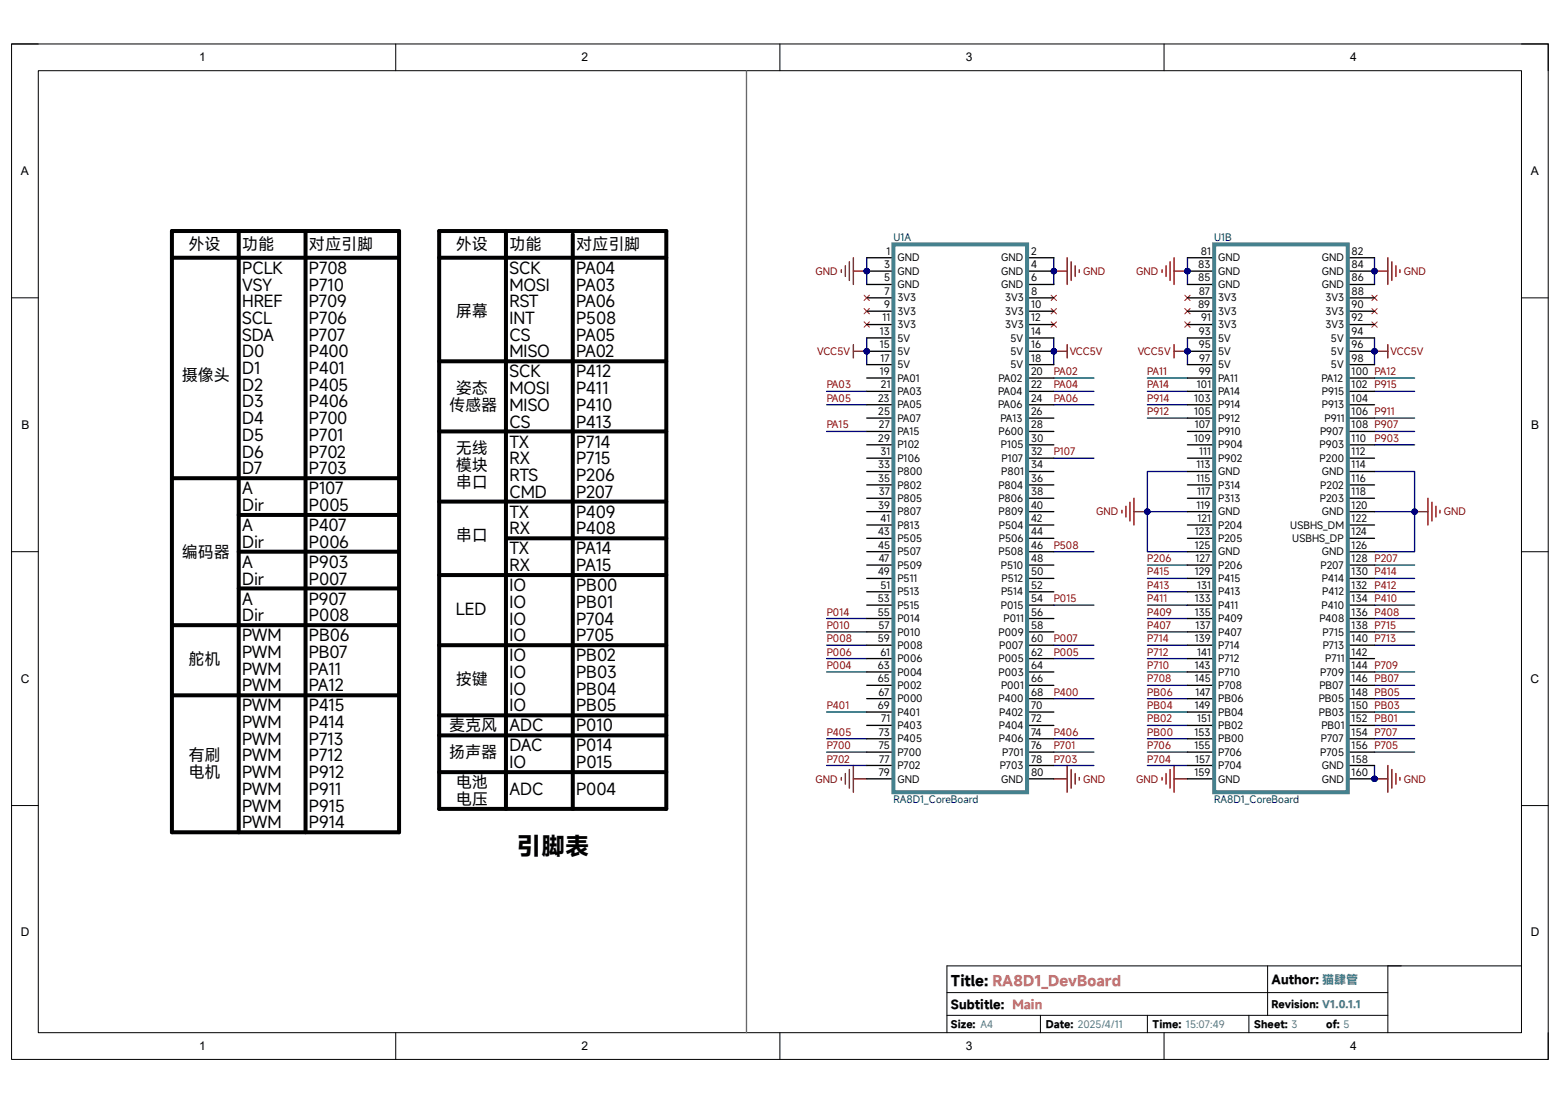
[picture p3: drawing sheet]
<svg xmlns="http://www.w3.org/2000/svg" width="297mm" height="210mm" viewBox="0 0 297 210" stroke-linecap="round" stroke-linejoin="round" font-family="sans-serif">
<path d="M2.2 8.4h292.6v193.3h-292.6z" fill="none" stroke="#000" stroke-width=".19"/>
<path d="M7.3 13.5h282.4v183.1h-282.4z" fill-rule="evenodd" fill="#fff"/>
<g fill="none" stroke="#000" stroke-width=".19">
<path d="M2.2 8.4h5.1M7.3 13.5h282.4v183.1h-282.4zM75.3 8.4v5.1M148.5 8.4v5.1M221.6 8.4v5.1M289.7 8.4h5.1v5.1M2.2 56.7h5.1M289.7 56.7h5.1M2.2 105h5.1M289.7 105.1h5.1M2.2 153.4h5.1M289.7 153.4h5.1"/>
<path d="M75.3 196.6v5.1M148.5 196.6v5.1M180.3 189h83.9M180.3 193.3h83.9M198.1 193.3v3.3M218.5 193.3v3.3M221.6 196.6v5.1M237.8 193.3v3.3M241.3 183.9v9.4M264.2 183.9v12.7M289.7 183.9h-109.4v12.7M294.8 196.6v5.1"/>
</g>
<g fill="none" stroke="#000" stroke-width=".76">
<path d="M32.7 49.1h43.3M45.5 44v114.5M58.2 44v114.5M83.6 44h43.3v110h-43.3zM83.6 49.1h43.3M96.3 44v110M109.1 44.6v109.4M83.6 68.8h43.3M32.7 91.1h43.3M45.5 98h30.5M83.6 82.1h43.3M83.6 95.5h43.3"/>
<path d="M32.7 119h43.3M45.5 105h30.5M45.5 112h30.5M32.7 132.4h43.3M83.6 122.9h43.3M32.7 158.5v-114.5h43.3v114.5M83.6 140h43.3M83.6 147h43.3"/>
</g>
<path d="M142.1 13.5v183.1" fill="none" stroke="#666" stroke-width=".25"/>
<path d="M160.2 51.4v.5M161 50.6v2M161.7 49.8v3.6M162.5 51.6h2.5M162.5 49.1v5.1" fill="none" stroke="#800000" stroke-width=".25"/>
<circle cx="165" cy="51.6" r=".51" fill="#000080"/>
<circle cx="165" cy="51.6" r=".51" fill="none" stroke="#000080" stroke-width=".19"/>
<path d="M162.5 66.9h2.5M162.5 65.6v2.6" fill="none" stroke="#800000" stroke-width=".25"/>
<circle cx="165" cy="66.9" r=".51" fill="#000080"/>
<circle cx="165" cy="66.9" r=".51" fill="none" stroke="#000080" stroke-width=".19"/>
<path d="M200.6 51.6h2.6M203.2 49.1v5.1M203.9 49.8v3.6M204.7 50.6v2M205.5 51.4v.5" fill="none" stroke="#800000" stroke-width=".25"/>
<circle cx="200.6" cy="51.6" r=".51" fill="#000080"/>
<circle cx="200.6" cy="51.6" r=".51" fill="none" stroke="#000080" stroke-width=".19"/>
<path d="M200.6 66.9h2.6M203.2 65.6v2.6" fill="none" stroke="#800000" stroke-width=".25"/>
<circle cx="200.6" cy="66.9" r=".51" fill="#000080"/>
<circle cx="200.6" cy="66.9" r=".51" fill="none" stroke="#000080" stroke-width=".19"/>
<path d="M261.7 51.6h2.5M264.2 49.1v5.1M265 49.8v3.6M265.8 50.6v2M266.5 51.4v.5" fill="none" stroke="#800000" stroke-width=".25"/>
<circle cx="261.7" cy="51.6" r=".51" fill="#000080"/>
<circle cx="261.7" cy="51.6" r=".51" fill="none" stroke="#000080" stroke-width=".19"/>
<path d="M261.7 66.9h2.5M264.2 65.6v2.6" fill="none" stroke="#800000" stroke-width=".25"/>
<circle cx="261.7" cy="66.9" r=".51" fill="#000080"/>
<circle cx="261.7" cy="66.9" r=".51" fill="none" stroke="#000080" stroke-width=".19"/>
<path d="M221.2 51.4v.5M222 50.6v2M222.8 49.8v3.6M223.5 51.6h2.6M223.5 49.1v5.1" fill="none" stroke="#800000" stroke-width=".25"/>
<circle cx="226.1" cy="51.6" r=".51" fill="#000080"/>
<circle cx="226.1" cy="51.6" r=".51" fill="none" stroke="#000080" stroke-width=".19"/>
<path d="M223.5 66.9h2.6M223.5 65.6v2.6" fill="none" stroke="#800000" stroke-width=".25"/>
<circle cx="226.1" cy="66.9" r=".51" fill="#000080"/>
<circle cx="226.1" cy="66.9" r=".51" fill="none" stroke="#000080" stroke-width=".19"/>
<g fill="none" stroke="#f00" stroke-width=".19">
<path d="M164.5 56.2l1 1M164.5 58.7l1 1.1M165.5 56.2l-1 1M165.5 58.7l-1 1.1M200.1 56.2l1 1M200.1 58.7l1 1.1M201.1 56.2l-1 1M201.1 58.7l-1 1.1M225.6 56.2l1 1M225.6 58.7l1 1.1M226.6 56.2l-1 1M226.6 58.7l-1 1.1"/>
<path d="M261.2 56.2l1 1M261.2 58.7l1 1.1M262.2 56.2l-1 1M262.2 58.7l-1 1.1M164.5 61.3l1 1M165.5 61.3l-1 1M200.1 61.3l1 1M201.1 61.3l-1 1M225.6 61.3l1 1M226.6 61.3l-1 1M261.2 61.3l1 1M262.2 61.3l-1 1"/>
</g>
<g fill="none" stroke="#800000" stroke-width=".25">
<path d="M160.2 148v.5M161 147.3v2M161.7 146.5v3.6M162.5 148.3h2.5M162.5 145.7v5.1M200.6 148.3h2.6M203.2 145.8v5M203.9 146.5v3.6M204.7 147.3v2M205.5 148v.5M221.2 148v.5M222 147.3v2"/>
<path d="M222.8 146.5v3.6M223.5 148.3h2.6M223.5 145.8v5M261.7 148.3h2.5M264.2 145.8v5M265 146.5v3.6M265.8 147.3v2M266.5 148v.5"/>
</g>
<circle cx="261.7" cy="148.3" r=".51" fill="#000080"/>
<circle cx="261.7" cy="148.3" r=".51" fill="none" stroke="#000080" stroke-width=".19"/>
<path d="M83.6 109.5h43.3M96.3 102.5h30.6M83.6 136.2h43.3M32.7 158.5h43.3" fill="none" stroke="#000" stroke-width=".76"/>
<path d="M213.6 97.2v.5M214.4 96.4v2M215.1 95.6v3.6M215.9 97.4h2.6M215.9 94.9v5.1" fill="none" stroke="#800000" stroke-width=".25"/>
<circle cx="218.4" cy="97.4" r=".51" fill="#000080"/>
<circle cx="218.4" cy="97.4" r=".51" fill="none" stroke="#000080" stroke-width=".19"/>
<path d="M269.3 97.4h2.6M271.9 94.9v5.1M272.6 95.6v3.6M273.4 96.4v2M274.2 97.2v.5" fill="none" stroke="#800000" stroke-width=".25"/>
<circle cx="269.3" cy="97.4" r=".51" fill="#000080"/>
<circle cx="269.3" cy="97.4" r=".51" fill="none" stroke="#000080" stroke-width=".19"/>
<path d="M165 49.1v5.1" fill="none" stroke="#000080" stroke-width=".25"/>
<circle cx="165" cy="51.6" r=".51" fill="#000080"/>
<circle cx="165" cy="51.6" r=".51" fill="none" stroke="#000080" stroke-width=".19"/>
<path d="M200.6 49.1v5.1" fill="none" stroke="#000080" stroke-width=".25"/>
<circle cx="200.6" cy="51.6" r=".51" fill="#000080"/>
<circle cx="200.6" cy="51.6" r=".51" fill="none" stroke="#000080" stroke-width=".19"/>
<path d="M226.1 49.1v5.1" fill="none" stroke="#000080" stroke-width=".25"/>
<circle cx="226.1" cy="51.6" r=".51" fill="#000080"/>
<circle cx="226.1" cy="51.6" r=".51" fill="none" stroke="#000080" stroke-width=".19"/>
<path d="M261.7 49.1v5.1" fill="none" stroke="#000080" stroke-width=".25"/>
<circle cx="261.7" cy="51.6" r=".51" fill="#000080"/>
<circle cx="261.7" cy="51.6" r=".51" fill="none" stroke="#000080" stroke-width=".19"/>
<path d="M165 64.3v5.1" fill="none" stroke="#000080" stroke-width=".25"/>
<circle cx="165" cy="66.9" r=".51" fill="#000080"/>
<circle cx="165" cy="66.9" r=".51" fill="none" stroke="#000080" stroke-width=".19"/>
<path d="M200.6 64.3v5.1" fill="none" stroke="#000080" stroke-width=".25"/>
<circle cx="200.6" cy="66.9" r=".51" fill="#000080"/>
<circle cx="200.6" cy="66.9" r=".51" fill="none" stroke="#000080" stroke-width=".19"/>
<path d="M261.7 64.3v5.1" fill="none" stroke="#000080" stroke-width=".25"/>
<circle cx="261.7" cy="66.9" r=".51" fill="#000080"/>
<circle cx="261.7" cy="66.9" r=".51" fill="none" stroke="#000080" stroke-width=".19"/>
<path d="M226.1 64.3v5.1" fill="none" stroke="#000080" stroke-width=".25"/>
<circle cx="226.1" cy="66.9" r=".51" fill="#000080"/>
<circle cx="226.1" cy="66.9" r=".51" fill="none" stroke="#000080" stroke-width=".19"/>
<path d="M261.7 145.8v2.5" fill="none" stroke="#000080" stroke-width=".25"/>
<circle cx="261.7" cy="148.3" r=".51" fill="#000080"/>
<circle cx="261.7" cy="148.3" r=".51" fill="none" stroke="#000080" stroke-width=".19"/>
<path d="M261.7 89.8h7.6v7.6h-7.6" fill="none" stroke="#000080" stroke-width=".25"/>
<circle cx="269.3" cy="97.4" r=".51" fill="#000080"/>
<circle cx="269.3" cy="97.4" r=".51" fill="none" stroke="#000080" stroke-width=".19"/>
<path d="M269.3 97.4v7.7h-7.6" fill="none" stroke="#000080" stroke-width=".25"/>
<circle cx="269.3" cy="97.4" r=".51" fill="#000080"/>
<circle cx="269.3" cy="97.4" r=".51" fill="none" stroke="#000080" stroke-width=".19"/>
<path d="M226.1 97.4h-7.6v7.7h7.6" fill="none" stroke="#000080" stroke-width=".25"/>
<circle cx="218.4" cy="97.4" r=".51" fill="#000080"/>
<circle cx="218.4" cy="97.4" r=".51" fill="none" stroke="#000080" stroke-width=".19"/>
<path d="M226.1 89.8h-7.6v7.6" fill="none" stroke="#000080" stroke-width=".25"/>
<circle cx="218.4" cy="97.4" r=".51" fill="#000080"/>
<circle cx="218.4" cy="97.4" r=".51" fill="none" stroke="#000080" stroke-width=".19"/>
<g fill="none" stroke="#000080" stroke-width=".25">
<path d="M157.4 77.1h7.6M157.4 74.5h7.6M200.6 77.1h7.7M200.6 74.5h7.7M200.6 72h7.7M218.5 79.6h7.6M218.5 77.1h7.6M218.5 74.5h7.6M218.5 72h7.6M261.7 79.6h7.6M261.7 74.5h7.6M261.7 72h7.6"/>
<path d="M157.4 82.1h7.6M200.6 87.2h7.7M261.7 84.7h7.6M261.7 82.1h7.6M157.4 117.8h7.6M200.6 115.2h7.7M200.6 105.1h7.7M218.5 110.1h7.6M218.5 112.7h7.6M218.5 115.2h7.6M218.5 107.6h7.6M218.5 117.8h7.6"/>
<path d="M261.7 110.1h7.6M261.7 112.7h7.6M261.7 115.2h7.6M261.7 107.6h7.6M261.7 117.8h7.6M157.4 127.9h7.6M157.4 135.6h7.6M157.4 125.4h7.6M157.4 122.9h7.6M157.4 120.3h7.6M200.6 133h7.7M200.6 125.4h7.7"/>
<path d="M200.6 122.9h7.7M218.5 130.5h7.6M218.5 127.9h7.6M218.5 135.6h7.6M218.5 133h7.6M218.5 125.4h7.6M218.5 122.9h7.6M218.5 120.3h7.6M218.5 138.1h7.6M261.7 130.5h7.6M261.7 127.9h7.6M261.7 135.6h7.6"/>
<path d="M261.7 133h7.6M261.7 122.9h7.6M261.7 120.3h7.6M261.7 138.1h7.6M157.4 143.2h7.6M157.4 140.7h7.6M157.4 145.7h7.6M200.6 143.2h7.7M200.6 140.7h7.7M200.6 145.8h7.7M218.5 143.2h7.6M218.5 140.7h7.6"/>
<path d="M218.5 145.8h7.6M261.7 143.2h7.6M261.7 140.7h7.6"/>
</g>
<circle cx="165" cy="51.6" r=".51" fill="#000080"/>
<circle cx="165" cy="51.6" r=".51" fill="none" stroke="#000080" stroke-width=".19"/>
<circle cx="200.6" cy="51.6" r=".51" fill="#000080"/>
<circle cx="200.6" cy="51.6" r=".51" fill="none" stroke="#000080" stroke-width=".19"/>
<circle cx="165" cy="66.9" r=".51" fill="#000080"/>
<circle cx="165" cy="66.9" r=".51" fill="none" stroke="#000080" stroke-width=".19"/>
<circle cx="200.6" cy="66.9" r=".51" fill="#000080"/>
<circle cx="200.6" cy="66.9" r=".51" fill="none" stroke="#000080" stroke-width=".19"/>
<path d="M165 49.1h5.1M165 51.6h5.1M195.5 49.1h5.1" fill="none" stroke="#000" stroke-width=".25"/>
<circle cx="165" cy="51.6" r=".51" fill="#000080"/>
<circle cx="165" cy="51.6" r=".51" fill="none" stroke="#000080" stroke-width=".19"/>
<path d="M195.5 51.6h5.1" fill="none" stroke="#000" stroke-width=".25"/>
<circle cx="200.6" cy="51.6" r=".51" fill="#000080"/>
<circle cx="200.6" cy="51.6" r=".51" fill="none" stroke="#000080" stroke-width=".19"/>
<path d="M165 54.2h5.1M165 56.7h5.1M165 59.3h5.1M195.5 54.2h5.1M195.5 56.7h5.1M195.5 59.3h5.1M165 61.8h5.1M165 64.3h5.1M165 66.9h5.1M195.5 61.8h5.1M195.5 64.3h5.1" fill="none" stroke="#000" stroke-width=".25"/>
<circle cx="165" cy="66.9" r=".51" fill="#000080"/>
<circle cx="165" cy="66.9" r=".51" fill="none" stroke="#000080" stroke-width=".19"/>
<path d="M195.5 66.9h5.1" fill="none" stroke="#000" stroke-width=".25"/>
<circle cx="200.6" cy="66.9" r=".51" fill="#000080"/>
<circle cx="200.6" cy="66.9" r=".51" fill="none" stroke="#000080" stroke-width=".19"/>
<g fill="none" stroke="#000" stroke-width=".25">
<path d="M165 69.4h5.1M165 72h5.1M165 74.5h5.1M165 77.1h5.1M165 79.6h5.1M195.5 69.4h5.1M195.5 72h5.1M195.5 74.5h5.1M195.5 77.1h5.1M195.5 79.6h5.1M165 82.1h5.1M165 84.7h5.1"/>
<path d="M165 87.2h5.1M165 89.8h5.1M165 92.3h5.1M165 94.9h5.1M165 97.4h5.1M165 100h5.1M195.5 82.1h5.1M195.5 84.7h5.1M195.5 87.2h5.1M195.5 89.8h5.1M195.5 92.3h5.1M195.5 94.9h5.1"/>
<path d="M195.5 97.4h5.1M195.5 100h5.1M165 102.5h5.1M165 105h5.1M165 107.6h5.1M165 110.1h5.1M165 112.7h5.1M165 115.2h5.1M165 117.8h5.1M195.5 102.5h5.1M195.5 105.1h5.1M195.5 107.6h5.1"/>
<path d="M195.5 110.1h5.1M195.5 112.7h5.1M195.5 115.2h5.1M195.5 117.8h5.1M165 120.3h5.1M165 122.9h5.1M165 125.4h5.1M165 127.9h5.1M165 130.5h5.1M165 133h5.1M165 135.6h5.1M165 138.1h5.1"/>
<path d="M195.5 120.3h5.1M195.5 122.9h5.1M195.5 125.4h5.1M195.5 127.9h5.1M195.5 130.5h5.1M195.5 133h5.1M195.5 135.6h5.1M195.5 138.1h5.1M165 140.7h5.1M165 143.2h5.1M165 145.7h5.1M165 148.3h5.1"/>
<path d="M195.5 140.7h5.1M195.5 143.2h5.1M195.5 145.8h5.1M195.5 148.3h5.1"/>
</g>
<path d="M170.1 46.5h25.4v104.3h-25.4z" fill="none" stroke="#45818e" stroke-width=".76"/>
<circle cx="226.1" cy="51.6" r=".51" fill="#000080"/>
<circle cx="226.1" cy="51.6" r=".51" fill="none" stroke="#000080" stroke-width=".19"/>
<circle cx="261.7" cy="51.6" r=".51" fill="#000080"/>
<circle cx="261.7" cy="51.6" r=".51" fill="none" stroke="#000080" stroke-width=".19"/>
<circle cx="226.1" cy="66.9" r=".51" fill="#000080"/>
<circle cx="226.1" cy="66.9" r=".51" fill="none" stroke="#000080" stroke-width=".19"/>
<circle cx="261.7" cy="66.9" r=".51" fill="#000080"/>
<circle cx="261.7" cy="66.9" r=".51" fill="none" stroke="#000080" stroke-width=".19"/>
<circle cx="261.7" cy="148.3" r=".51" fill="#000080"/>
<circle cx="261.7" cy="148.3" r=".51" fill="none" stroke="#000080" stroke-width=".19"/>
<path d="M226.1 49.1h5.1M226.1 51.6h5.1M256.6 49.1h5.1" fill="none" stroke="#000" stroke-width=".25"/>
<circle cx="226.1" cy="51.6" r=".51" fill="#000080"/>
<circle cx="226.1" cy="51.6" r=".51" fill="none" stroke="#000080" stroke-width=".19"/>
<path d="M256.6 51.6h5.1" fill="none" stroke="#000" stroke-width=".25"/>
<circle cx="261.7" cy="51.6" r=".51" fill="#000080"/>
<circle cx="261.7" cy="51.6" r=".51" fill="none" stroke="#000080" stroke-width=".19"/>
<path d="M226.1 54.2h5.1M226.1 56.7h5.1M226.1 59.3h5.1M256.6 54.2h5.1M256.6 56.7h5.1M256.6 59.3h5.1M226.1 61.8h5.1M226.1 64.3h5.1M226.1 66.9h5.1M256.6 61.8h5.1M256.6 64.3h5.1" fill="none" stroke="#000" stroke-width=".25"/>
<circle cx="226.1" cy="66.9" r=".51" fill="#000080"/>
<circle cx="226.1" cy="66.9" r=".51" fill="none" stroke="#000080" stroke-width=".19"/>
<path d="M256.6 66.9h5.1" fill="none" stroke="#000" stroke-width=".25"/>
<circle cx="261.7" cy="66.9" r=".51" fill="#000080"/>
<circle cx="261.7" cy="66.9" r=".51" fill="none" stroke="#000080" stroke-width=".19"/>
<g fill="none" stroke="#000" stroke-width=".25">
<path d="M226.1 69.4h5.1M226.1 72h5.1M226.1 74.5h5.1M226.1 77.1h5.1M226.1 79.6h5.1M256.6 69.4h5.1M256.6 72h5.1M256.6 74.5h5.1M256.6 77.1h5.1M256.6 79.6h5.1M226.1 82.1h5.1M226.1 84.7h5.1"/>
<path d="M226.1 87.2h5.1M226.1 89.8h5.1M226.1 92.3h5.1M226.1 94.9h5.1M226.1 97.4h5.1M226.1 100h5.1M256.6 82.1h5.1M256.6 84.7h5.1M256.6 87.2h5.1M256.6 89.8h5.1M256.6 92.3h5.1M256.6 94.9h5.1"/>
<path d="M256.6 97.4h5.1M256.6 100h5.1M226.1 102.5h5.1M226.1 105.1h5.1M226.1 107.6h5.1M226.1 110.1h5.1M226.1 112.7h5.1M226.1 115.2h5.1M226.1 117.8h5.1M256.6 102.5h5.1M256.6 105.1h5.1M256.6 107.6h5.1"/>
<path d="M256.6 110.1h5.1M256.6 112.7h5.1M256.6 115.2h5.1M256.6 117.8h5.1M226.1 120.3h5.1M226.1 122.9h5.1M226.1 125.4h5.1M226.1 127.9h5.1M226.1 130.5h5.1M226.1 133h5.1M226.1 135.6h5.1M226.1 138.1h5.1"/>
<path d="M256.6 120.3h5.1M256.6 122.9h5.1M256.6 125.4h5.1M256.6 127.9h5.1M256.6 130.5h5.1M256.6 133h5.1M256.6 135.6h5.1M256.6 138.1h5.1M226.1 140.7h5.1M226.1 143.2h5.1M226.1 145.8h5.1M226.1 148.3h5.1"/>
<path d="M256.6 140.7h5.1M256.6 143.2h5.1M256.6 145.8h5.1M256.6 148.3h5.1"/>
</g>
<circle cx="261.7" cy="148.3" r=".51" fill="#000080"/>
<circle cx="261.7" cy="148.3" r=".51" fill="none" stroke="#000080" stroke-width=".19"/>
<path d="M231.2 46.5h25.4v104.3h-25.4z" fill="none" stroke="#45818e" stroke-width=".76"/>
<text font-size="4.6" x="98.4" y="162.7">引脚表</text>
<g font-size="3.1">
<text x="35.9" y="47.7">外设</text>
<text x="46.1" y="47.7">功能</text>
<text x="58.8" y="47.7">对应引脚</text>
<text x="86.8" y="47.7">外设</text>
<text x="97" y="47.7">功能</text>
<text x="109.7" y="47.7">对应引脚</text>
<text x="46.1" y="52.1">PCLK</text>
<text x="58.8" y="52.1">P708</text>
<text x="97" y="52.1">SCK</text>
<text x="109.7" y="52.1">PA04</text>
<text x="46.1" y="58.5">HREF</text>
<text x="46.1" y="55.3">VSY</text>
<text x="58.8" y="55.3">P710</text>
<text x="58.8" y="58.5">P709</text>
<text x="97" y="55.3">MOSI</text>
<text x="97" y="58.5">RST</text>
<text x="109.7" y="55.3">PA03</text>
<text x="109.7" y="58.5">PA06</text>
<text x="46.1" y="61.7">SCL</text>
<text x="46.1" y="64.9">SDA</text>
<text x="58.8" y="61.7">P706</text>
<text x="58.8" y="64.9">P707</text>
<text x="86.8" y="60.4">屏幕</text>
<text x="97" y="61.7">INT</text>
<text x="97" y="64.9">CS</text>
<text x="109.7" y="64.9">PA05</text>
<text x="109.7" y="61.7">P508</text>
<text x="46.1" y="71.2">D1</text>
<text x="46.1" y="68">D0</text>
<text x="58.8" y="68">P400</text>
<text x="58.8" y="71.2">P401</text>
<text x="97" y="68">MISO</text>
<text x="97" y="71.8">SCK</text>
<text x="109.7" y="71.8">P412</text>
<text x="109.7" y="68">PA02</text>
<text x="34.6" y="72.5">摄像头</text>
<text x="46.1" y="74.4">D2</text>
<text x="46.1" y="77.6">D3</text>
<text x="58.8" y="74.4">P405</text>
<text x="58.8" y="77.6">P406</text>
<text x="86.8" y="75">姿态</text>
<text x="97" y="75">MOSI</text>
<text x="109.7" y="75">P411</text>
<text x="46.1" y="80.8">D4</text>
<text x="46.1" y="83.9">D5</text>
<text x="58.8" y="83.9">P701</text>
<text x="58.8" y="80.8">P700</text>
<text x="85.5" y="78.2">传感器</text>
<text x="97" y="78.2">MISO</text>
<text x="97" y="81.4">CS</text>
<text x="109.7" y="78.2">P410</text>
<text x="109.7" y="81.4">P413</text>
<text x="46.1" y="87.1">D6</text>
<text x="58.8" y="87.1">P702</text>
<text x="86.8" y="86.5">无线</text>
<text x="86.8" y="89.7">模块</text>
<text x="97" y="85.2">TX</text>
<text x="97" y="88.4">RX</text>
<text x="109.7" y="85.2">P714</text>
<text x="109.7" y="88.4">P715</text>
<text x="46.1" y="90.3">D7</text>
<text x="46.1" y="94.1">A</text>
<text x="58.8" y="94.1">P107</text>
<text x="58.8" y="90.3">P703</text>
<text x="86.8" y="92.8">串口</text>
<text x="97" y="91.6">RTS</text>
<text x="97" y="94.7">CMD</text>
<text x="109.7" y="91.6">P206</text>
<text x="109.7" y="94.7">P207</text>
<text x="46.1" y="101.1">A</text>
<text x="46.1" y="97.3">Dir</text>
<text x="58.8" y="97.3">P005</text>
<text x="58.8" y="101.1">P407</text>
<text x="97" y="98.6">TX</text>
<text x="97" y="101.7">RX</text>
<text x="109.7" y="98.6">P409</text>
<text x="109.7" y="101.7">P408</text>
<text x="34.6" y="106.2">编码器</text>
<text x="46.1" y="104.3">Dir</text>
<text x="58.8" y="104.3">P006</text>
<text x="86.8" y="103">串口</text>
<text x="97" y="105.5">TX</text>
<text x="109.7" y="105.5">PA14</text>
<text x="46.1" y="108.1">A</text>
<text x="46.1" y="111.3">Dir</text>
<text x="58.8" y="108.1">P903</text>
<text x="58.8" y="111.3">P007</text>
<text x="97" y="108.8">RX</text>
<text x="97" y="112.6">IO</text>
<text x="109.7" y="112.6">PB00</text>
<text x="109.7" y="108.8">PA15</text>
<text x="46.1" y="118.3">Dir</text>
<text x="46.1" y="115.1">A</text>
<text x="58.8" y="115.1">P907</text>
<text x="58.8" y="118.3">P008</text>
<text x="86.8" y="117">LED</text>
<text x="97" y="118.9">IO</text>
<text x="97" y="115.7">IO</text>
<text x="109.7" y="115.7">PB01</text>
<text x="109.7" y="118.9">P704</text>
<text x="46.1" y="122.1">PWM</text>
<text x="46.1" y="125.3">PWM</text>
<text x="58.8" y="122.1">PB06</text>
<text x="58.8" y="125.3">PB07</text>
<text x="97" y="125.9">IO</text>
<text x="97" y="122.1">IO</text>
<text x="109.7" y="125.9">PB02</text>
<text x="109.7" y="122.1">P705</text>
<text x="35.9" y="126.5">舵机</text>
<text x="46.1" y="128.4">PWM</text>
<text x="46.1" y="131.6">PWM</text>
<text x="58.8" y="128.4">PA11</text>
<text x="58.8" y="131.6">PA12</text>
<text x="86.8" y="130.3">按键</text>
<text x="97" y="129.1">IO</text>
<text x="109.7" y="129.1">PB03</text>
<text x="46.1" y="135.5">PWM</text>
<text x="58.8" y="135.5">P415</text>
<text x="97" y="132.2">IO</text>
<text x="97" y="135.5">IO</text>
<text x="109.7" y="132.2">PB04</text>
<text x="109.7" y="135.5">PB05</text>
<text x="46.1" y="138.6">PWM</text>
<text x="46.1" y="141.8">PWM</text>
<text x="58.8" y="138.6">P414</text>
<text x="58.8" y="141.8">P713</text>
<text x="85.5" y="139.3">麦克风</text>
<text x="97" y="139.3">ADC</text>
<text x="97" y="143.1">DAC</text>
<text x="109.7" y="143.1">P014</text>
<text x="109.7" y="139.3">P010</text>
<text x="35.9" y="148.2">电机</text>
<text x="35.9" y="145">有刷</text>
<text x="46.1" y="145">PWM</text>
<text x="46.1" y="148.2">PWM</text>
<text x="58.8" y="148.2">P912</text>
<text x="58.8" y="145">P712</text>
<text x="85.5" y="144.4">扬声器</text>
<text x="97" y="146.3">IO</text>
<text x="109.7" y="146.3">P015</text>
<text x="46.1" y="151.3">PWM</text>
<text x="46.1" y="154.5">PWM</text>
<text x="58.8" y="151.3">P911</text>
<text x="58.8" y="154.5">P915</text>
<text x="86.8" y="150.1">电池</text>
<text x="86.8" y="153.2">电压</text>
<text x="97" y="151.3">ADC</text>
<text x="109.7" y="151.3">P004</text>
<text x="46.1" y="157.7">PWM</text>
<text x="58.8" y="157.7">P914</text>
</g>
<text font-size="2.7" x="181.1" y="187.7">Title: RA8D1_DevBoard</text>
<g font-size="2.3">
<text x="37.9" y="11.7">1</text>
<text x="110.7" y="11.7">2</text>
<text x="183.9" y="11.7">3</text>
<text x="257" y="11.7">4</text>
<text x="4" y="33.3">A</text>
<text x="291.5" y="33.3">A</text>
<text x="4.1" y="81.7">B</text>
<text x="291.5" y="81.7">B</text>
<text x="4" y="130">C</text>
<text x="291.4" y="130">C</text>
<text x="4" y="178.3">D</text>
<text x="291.5" y="178.3">D</text>
<text x="242.1" y="187.3">Author: 猫肆管</text>
<text x="181.1" y="192.2">Subtitle: Main</text>
<text x="37.9" y="199.9">1</text>
<text x="110.7" y="199.9">2</text>
<text x="183.9" y="199.9">3</text>
<text x="257" y="199.9">4</text>
</g>
<g font-size="1.9" fill="#000080">
<text x="170.1" y="46">U1A</text>
<text x="231.1" y="46">U1B</text>
<text x="170.1" y="152.8">RA8D1_CoreBoard</text>
<text x="231.1" y="152.8">RA8D1_CoreBoard</text>
</g>
<g font-size="1.9" fill="#800000">
<text x="155.3" y="52.3">GND</text>
<text x="206.2" y="52.3">GND</text>
<text x="216.3" y="52.3">GND</text>
<text x="267.3" y="52.3">GND</text>
<text x="155.6" y="67.6">VCC5V</text>
<text x="200.6" y="71.4">PA02</text>
<text x="203.7" y="67.6">VCC5V</text>
<text x="216.6" y="67.6">VCC5V</text>
<text x="218.4" y="71.4">PA11</text>
<text x="264.8" y="67.6">VCC5V</text>
<text x="157.4" y="74">PA03</text>
<text x="157.4" y="76.5">PA05</text>
<text x="200.6" y="76.5">PA06</text>
<text x="200.6" y="74">PA04</text>
<text x="218.4" y="76.5">P914</text>
<text x="218.4" y="74">PA14</text>
<text x="261.7" y="74">P915</text>
<text x="157.4" y="81.6">PA15</text>
<text x="218.4" y="79">P912</text>
<text x="200.6" y="86.7">P107</text>
<text x="261.7" y="84.1">P903</text>
<text x="208.7" y="98.1">GND</text>
<text x="274.9" y="98.1">GND</text>
<text x="200.6" y="104.5">P508</text>
<text x="218.4" y="107">P206</text>
<text x="218.4" y="109.6">P415</text>
<text x="218.4" y="112.1">P413</text>
<text x="261.7" y="112.1">P412</text>
<text x="157.4" y="119.8">P010</text>
<text x="157.4" y="117.2">P014</text>
<text x="200.6" y="114.6">P015</text>
<text x="218.4" y="114.6">P411</text>
<text x="218.4" y="117.2">P409</text>
<text x="218.4" y="119.8">P407</text>
<text x="157.4" y="124.8">P006</text>
<text x="157.4" y="122.3">P008</text>
<text x="200.6" y="122.3">P007</text>
<text x="200.6" y="124.8">P005</text>
<text x="218.4" y="124.8">P712</text>
<text x="218.4" y="122.3">P714</text>
<text x="157.4" y="127.4">P004</text>
<text x="218.4" y="129.9">P708</text>
<text x="218.4" y="127.4">P710</text>
<text x="157.4" y="135">P401</text>
<text x="200.6" y="132.5">P400</text>
<text x="218.4" y="137.5">PB02</text>
<text x="218.4" y="135">PB04</text>
<text x="218.4" y="132.5">PB06</text>
<text x="261.7" y="137.5">PB01</text>
<text x="157.4" y="142.6">P700</text>
<text x="157.4" y="140.1">P405</text>
<text x="200.6" y="142.6">P701</text>
<text x="200.6" y="140.1">P406</text>
<text x="218.4" y="142.6">P706</text>
<text x="218.4" y="140.1">PB00</text>
<text x="155.3" y="149">GND</text>
<text x="157.4" y="145.2">P702</text>
<text x="200.6" y="145.2">P703</text>
<text x="206.2" y="149">GND</text>
<text x="216.3" y="149">GND</text>
<text x="218.4" y="145.2">P704</text>
<text x="267.3" y="149">GND</text>
</g>
<g font-size="1.9">
<text x="168.3" y="51.1">3</text>
<text x="168.3" y="53.6">5</text>
<text x="168.8" y="48.5">1</text>
<text x="170.9" y="49.8">GND</text>
<text x="170.9" y="52.3">GND</text>
<text x="190.6" y="49.8">GND</text>
<text x="190.6" y="52.3">GND</text>
<text x="196.3" y="48.5">2</text>
<text x="196.3" y="51.1">4</text>
<text x="196.3" y="53.6">6</text>
<text x="228.1" y="51.1">83</text>
<text x="228.1" y="53.6">85</text>
<text x="228.6" y="48.5">81</text>
<text x="231.9" y="49.8">GND</text>
<text x="231.9" y="52.3">GND</text>
<text x="251.7" y="49.8">GND</text>
<text x="251.7" y="52.3">GND</text>
<text x="257.3" y="48.5">82</text>
<text x="257.3" y="51.1">84</text>
<text x="257.3" y="53.6">86</text>
<text x="168.3" y="58.7">9</text>
<text x="168.4" y="56.1">7</text>
<text x="170.9" y="54.9">GND</text>
<text x="170.9" y="57.4">3V3</text>
<text x="170.9" y="59.9">3V3</text>
<text x="190.6" y="54.9">GND</text>
<text x="191.3" y="57.4">3V3</text>
<text x="191.3" y="59.9">3V3</text>
<text x="196.3" y="56.1">8</text>
<text x="196.3" y="58.7">10</text>
<text x="228.1" y="58.7">89</text>
<text x="228.3" y="56.1">87</text>
<text x="231.9" y="54.9">GND</text>
<text x="231.9" y="57.4">3V3</text>
<text x="231.9" y="59.9">3V3</text>
<text x="251.7" y="54.9">GND</text>
<text x="252.4" y="57.4">3V3</text>
<text x="252.4" y="59.9">3V3</text>
<text x="257.3" y="56.1">88</text>
<text x="257.3" y="58.7">90</text>
<text x="167.5" y="63.8">13</text>
<text x="168" y="61.2">11</text>
<text x="170.9" y="62.5">3V3</text>
<text x="170.9" y="65.1">5V</text>
<text x="191.3" y="62.5">3V3</text>
<text x="192.4" y="65.1">5V</text>
<text x="196.3" y="61.2">12</text>
<text x="196.3" y="63.8">14</text>
<text x="228.2" y="63.8">93</text>
<text x="228.7" y="61.2">91</text>
<text x="231.9" y="62.5">3V3</text>
<text x="231.9" y="65.1">5V</text>
<text x="252.4" y="62.5">3V3</text>
<text x="253.4" y="65.1">5V</text>
<text x="257.3" y="61.2">92</text>
<text x="257.3" y="63.8">94</text>
<text x="167.5" y="66.3">15</text>
<text x="167.5" y="71.4">19</text>
<text x="167.6" y="68.9">17</text>
<text x="170.9" y="67.6">5V</text>
<text x="170.9" y="70.1">5V</text>
<text x="192.4" y="67.6">5V</text>
<text x="192.4" y="70.1">5V</text>
<text x="196.3" y="66.3">16</text>
<text x="196.3" y="68.9">18</text>
<text x="196.3" y="71.4">20</text>
<text x="228.2" y="66.3">95</text>
<text x="228.2" y="71.4">99</text>
<text x="228.3" y="68.9">97</text>
<text x="231.9" y="67.6">5V</text>
<text x="231.9" y="70.1">5V</text>
<text x="253.4" y="67.6">5V</text>
<text x="253.4" y="70.1">5V</text>
<text x="257.3" y="66.3">96</text>
<text x="257.3" y="68.9">98</text>
<text x="257.3" y="71.4">100 PA12</text>
<text x="167.2" y="76.5">23</text>
<text x="167.7" y="74">21</text>
<text x="170.9" y="72.7">PA01</text>
<text x="170.9" y="75.2">PA03</text>
<text x="170.9" y="77.8">PA05</text>
<text x="190" y="75.2">PA04</text>
<text x="190" y="77.8">PA06</text>
<text x="190.1" y="72.7">PA02</text>
<text x="196.3" y="74">22</text>
<text x="196.3" y="76.5">24</text>
<text x="227.4" y="76.5">103</text>
<text x="227.9" y="74">101</text>
<text x="231.9" y="72.7">PA11</text>
<text x="231.9" y="75.2">PA14</text>
<text x="231.9" y="77.8">P914</text>
<text x="251.6" y="72.7">PA12</text>
<text x="251.7" y="75.2">P915</text>
<text x="251.7" y="77.8">P913</text>
<text x="257.3" y="74">102</text>
<text x="257.3" y="76.5">104</text>
<text x="167.2" y="79">25</text>
<text x="167.3" y="81.6">27</text>
<text x="170.9" y="80.3">PA07</text>
<text x="170.9" y="82.8">PA15</text>
<text x="190.1" y="82.8">P600</text>
<text x="190.5" y="80.3">PA13</text>
<text x="196.3" y="79">26</text>
<text x="196.3" y="81.6">28</text>
<text x="227.4" y="79">105</text>
<text x="227.5" y="81.6">107</text>
<text x="231.9" y="80.3">P912</text>
<text x="231.9" y="82.8">P910</text>
<text x="251.3" y="82.8">P907</text>
<text x="252.2" y="80.3">P911</text>
<text x="257.3" y="81.6">108 P907</text>
<text x="257.3" y="79">106 P911</text>
<text x="167.2" y="89.2">33</text>
<text x="167.2" y="84.1">29</text>
<text x="167.6" y="86.7">31</text>
<text x="170.9" y="85.4">P102</text>
<text x="170.9" y="87.9">P106</text>
<text x="190.5" y="85.4">P105</text>
<text x="190.7" y="87.9">P107</text>
<text x="196.3" y="84.1">30</text>
<text x="196.3" y="86.7">32</text>
<text x="196.3" y="89.2">34</text>
<text x="227.4" y="84.1">109</text>
<text x="227.8" y="89.2">113</text>
<text x="228.3" y="86.7">111</text>
<text x="231.9" y="85.4">P904</text>
<text x="231.9" y="87.9">P902</text>
<text x="251.2" y="85.4">P903</text>
<text x="251.2" y="87.9">P200</text>
<text x="257.3" y="84.1">110</text>
<text x="257.3" y="86.7">112</text>
<text x="257.3" y="89.2">114</text>
<text x="167.2" y="91.8">35</text>
<text x="167.3" y="94.3">37</text>
<text x="170.9" y="90.5">P800</text>
<text x="170.9" y="93">P802</text>
<text x="170.9" y="95.6">P805</text>
<text x="190.1" y="93">P804</text>
<text x="190.1" y="95.6">P806</text>
<text x="190.6" y="90.5">P801</text>
<text x="196.3" y="91.8">36</text>
<text x="196.3" y="94.3">38</text>
<text x="227.8" y="91.8">115</text>
<text x="227.9" y="94.3">117</text>
<text x="231.9" y="90.5">GND</text>
<text x="231.9" y="93">P314</text>
<text x="231.9" y="95.6">P313</text>
<text x="251.3" y="95.6">P203</text>
<text x="251.4" y="93">P202</text>
<text x="251.7" y="90.5">GND</text>
<text x="257.3" y="91.8">116</text>
<text x="257.3" y="94.3">118</text>
<text x="167.2" y="96.9">39</text>
<text x="167.2" y="101.9">43</text>
<text x="167.6" y="99.4">41</text>
<text x="170.9" y="98.1">P807</text>
<text x="170.9" y="100.7">P813</text>
<text x="190.1" y="98.1">P809</text>
<text x="190.2" y="100.7">P504</text>
<text x="196.3" y="96.9">40</text>
<text x="196.3" y="99.4">42</text>
<text x="196.3" y="101.9">44</text>
<text x="227.5" y="101.9">123</text>
<text x="227.8" y="96.9">119</text>
<text x="228" y="99.4">121</text>
<text x="231.9" y="98.1">GND</text>
<text x="231.9" y="100.7">P204</text>
<text x="245.7" y="100.7">USBHS_DM</text>
<text x="251.7" y="98.1">GND</text>
<text x="257.3" y="99.4">122</text>
<text x="257.3" y="101.9">124</text>
<text x="257.3" y="96.9">120</text>
<text x="167.2" y="104.5">45</text>
<text x="167.3" y="107">47</text>
<text x="170.9" y="103.2">P505</text>
<text x="170.9" y="105.7">P507</text>
<text x="190.1" y="105.7">P508</text>
<text x="190.2" y="103.2">P506</text>
<text x="196.3" y="104.5">46</text>
<text x="196.3" y="107">48</text>
<text x="227.5" y="104.5">125</text>
<text x="227.6" y="107">127</text>
<text x="231.9" y="103.2">P205</text>
<text x="231.9" y="105.7">GND</text>
<text x="246" y="103.2">USBHS_DP</text>
<text x="251.7" y="105.7">GND</text>
<text x="257.3" y="107">128 P207</text>
<text x="257.3" y="104.5">126</text>
<text x="167.2" y="109.6">49</text>
<text x="167.6" y="112.1">51</text>
<text x="170.9" y="108.3">P509</text>
<text x="170.9" y="110.8">P511</text>
<text x="170.9" y="113.4">P513</text>
<text x="190.5" y="108.3">P510</text>
<text x="190.6" y="113.4">P514</text>
<text x="190.7" y="110.8">P512</text>
<text x="196.3" y="109.6">50</text>
<text x="196.3" y="112.1">52</text>
<text x="227.5" y="109.6">129</text>
<text x="227.9" y="112.1">131</text>
<text x="231.9" y="108.3">P206</text>
<text x="231.9" y="110.8">P415</text>
<text x="231.9" y="113.4">P413</text>
<text x="251.4" y="108.3">P207</text>
<text x="251.7" y="110.8">P414</text>
<text x="251.8" y="113.4">P412</text>
<text x="257.3" y="109.6">130 P414</text>
<text x="257.3" y="112.1">132</text>
<text x="167.1" y="114.6">53</text>
<text x="167.1" y="117.2">55</text>
<text x="167.3" y="119.8">57</text>
<text x="170.9" y="115.9">P515</text>
<text x="170.9" y="118.5">P014</text>
<text x="190.5" y="115.9">P015</text>
<text x="191.1" y="118.5">P011</text>
<text x="196.3" y="114.6">54</text>
<text x="196.3" y="117.2">56</text>
<text x="196.3" y="119.8">58</text>
<text x="227.5" y="114.6">133</text>
<text x="227.5" y="117.2">135</text>
<text x="227.6" y="119.8">137</text>
<text x="231.9" y="115.9">P411</text>
<text x="231.9" y="118.5">P409</text>
<text x="251.2" y="118.5">P408</text>
<text x="251.6" y="115.9">P410</text>
<text x="257.3" y="119.8">138 P715</text>
<text x="257.3" y="114.6">134 P410</text>
<text x="257.3" y="117.2">136 P408</text>
<text x="167.1" y="122.3">59</text>
<text x="167.6" y="124.8">61</text>
<text x="170.9" y="121">P010</text>
<text x="170.9" y="123.6">P008</text>
<text x="190.1" y="121">P009</text>
<text x="190.2" y="123.6">P007</text>
<text x="196.3" y="122.3">60</text>
<text x="196.3" y="124.8">62</text>
<text x="227.5" y="122.3">139</text>
<text x="227.9" y="124.8">141</text>
<text x="231.9" y="121">P407</text>
<text x="231.9" y="123.6">P714</text>
<text x="251.8" y="121">P715</text>
<text x="251.8" y="123.6">P713</text>
<text x="257.3" y="122.3">140 P713</text>
<text x="257.3" y="124.8">142</text>
<text x="167.1" y="127.4">63</text>
<text x="167.1" y="129.9">65</text>
<text x="170.9" y="126.1">P006</text>
<text x="170.9" y="128.7">P004</text>
<text x="170.9" y="131.2">P002</text>
<text x="190.1" y="126.1">P005</text>
<text x="190.1" y="128.7">P003</text>
<text x="190.6" y="131.2">P001</text>
<text x="196.3" y="127.4">64</text>
<text x="196.3" y="129.9">66</text>
<text x="227.5" y="127.4">143</text>
<text x="227.5" y="129.9">145</text>
<text x="231.9" y="126.1">P712</text>
<text x="231.9" y="128.7">P710</text>
<text x="231.9" y="131.2">P708</text>
<text x="251.2" y="131.2">PB07</text>
<text x="251.4" y="128.7">P709</text>
<text x="252.3" y="126.1">P711</text>
<text x="257.3" y="127.4">144 P709</text>
<text x="257.3" y="129.9">146 PB07</text>
<text x="167.1" y="135">69</text>
<text x="167.3" y="132.5">67</text>
<text x="167.8" y="137.5">71</text>
<text x="170.9" y="133.7">P000</text>
<text x="170.9" y="136.3">P401</text>
<text x="190.1" y="133.7">P400</text>
<text x="190.2" y="136.3">P402</text>
<text x="196.3" y="132.5">68</text>
<text x="196.3" y="135">70</text>
<text x="196.3" y="137.5">72</text>
<text x="227.5" y="135">149</text>
<text x="227.6" y="132.5">147</text>
<text x="227.9" y="137.5">151</text>
<text x="231.9" y="133.7">PB06</text>
<text x="231.9" y="136.3">PB04</text>
<text x="251.1" y="133.7">PB05</text>
<text x="251.1" y="136.3">PB03</text>
<text x="257.3" y="132.5">148 PB05</text>
<text x="257.3" y="137.5">152</text>
<text x="257.3" y="135">150 PB03</text>
<text x="167.3" y="140.1">73</text>
<text x="167.3" y="142.6">75</text>
<text x="170.9" y="138.8">P403</text>
<text x="170.9" y="141.4">P405</text>
<text x="170.9" y="143.9">P700</text>
<text x="190.2" y="138.8">P404</text>
<text x="190.2" y="141.4">P406</text>
<text x="190.8" y="143.9">P701</text>
<text x="196.3" y="140.1">74</text>
<text x="196.3" y="142.6">76</text>
<text x="227.4" y="140.1">153</text>
<text x="227.4" y="142.6">155</text>
<text x="231.9" y="138.8">PB02</text>
<text x="231.9" y="141.4">PB00</text>
<text x="231.9" y="143.9">P706</text>
<text x="251.4" y="143.9">P705</text>
<text x="251.5" y="141.4">P707</text>
<text x="251.6" y="138.8">PB01</text>
<text x="257.3" y="140.1">154 P707</text>
<text x="257.3" y="142.6">156 P705</text>
<text x="167.3" y="147.7">79</text>
<text x="167.4" y="145.2">77</text>
<text x="170.9" y="146.5">P702</text>
<text x="170.9" y="149">GND</text>
<text x="190.3" y="146.5">P703</text>
<text x="190.6" y="149">GND</text>
<text x="196.3" y="145.2">78</text>
<text x="196.3" y="147.7">80</text>
<text x="227.4" y="147.7">159</text>
<text x="227.5" y="145.2">157</text>
<text x="231.9" y="146.5">P704</text>
<text x="231.9" y="149">GND</text>
<text x="251.7" y="146.5">GND</text>
<text x="251.7" y="149">GND</text>
<text x="257.3" y="145.2">158</text>
<text x="257.3" y="147.7">160</text>
<text x="242.1" y="192">Revision: V1.0.1.1</text>
<text x="181.1" y="195.8">Size: A4</text>
<text x="199.1" y="195.8">Date: 2025/4/11</text>
<text x="219.5" y="195.8">Time: 15:07:49</text>
<text x="238.8" y="195.8">Sheet: 3</text>
<text x="252.5" y="195.8">of: 5</text>
</g>
</svg>
